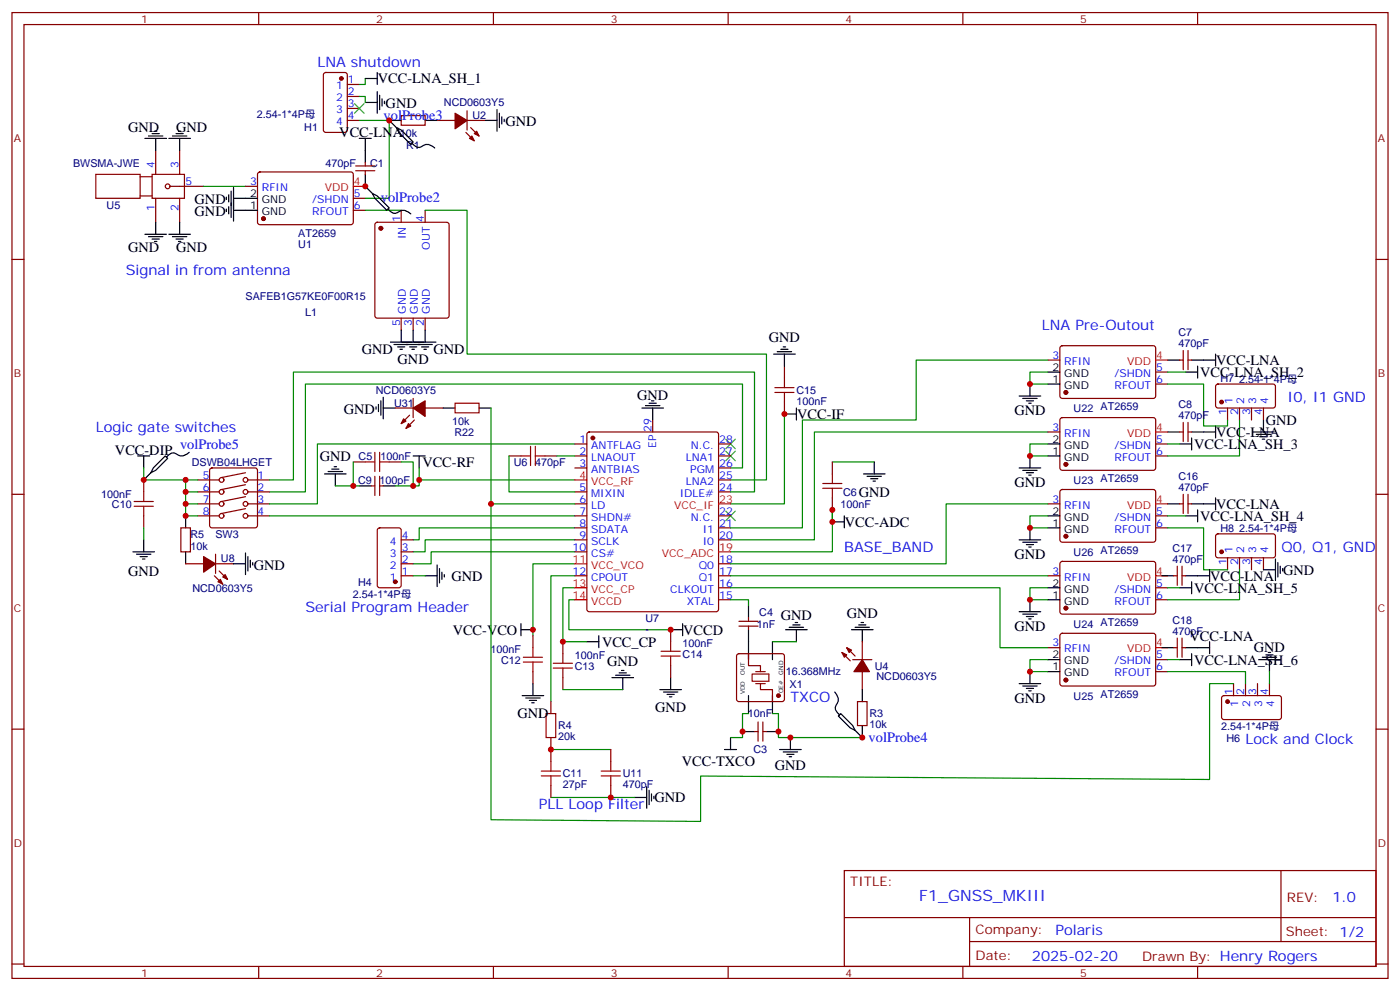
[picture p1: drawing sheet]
<svg xmlns="http://www.w3.org/2000/svg" width="412mm" height="292mm" viewBox="0 0 412 292" stroke-linecap="round" stroke-linejoin="round" font-family="sans-serif">
<g fill="none" stroke="#870000" stroke-width=".35">
<path d="M3.5 3.7h405.4v284.3h-405.4zM7.1 7.2h398.2v277.3h-398.2zM76.2 3.7v3.5M145.3 3.7v3.5M214.5 3.7v3.5M283.6 3.7v3.5M352.8 3.7v3.5M95.5 21.5l.5-.2h5.6l.7 .5v16.5l-.5 .6-5.8 .1-.7-.5-.1-16.5zM102.3 24.9h3.5M102.3 28.4h3.5M102.3 31.9h3.5M102.3 35.5h3.5"/>
<path d="M118.2 34h7v2.9h-7zM128.8 35.5h5.3M137.2 39l2.5 2.5M137.6 35.5h5.3M137.6 32.6v5.7M138.6 37.6l2.5 2.4M28.2 51.3h13.1v7.1h-13.1zM41.3 57.7h3.5M41.3 52h3.5M44.8 51.3h9.5v7.1h-9.5zM45.9 44.3v7M45.9 58.4v7"/>
<path d="M50.1 54.9h9.9M52.9 44.3v7M52.9 58.4v7M72.3 54.9h3.5M76.1 50.8l.5-.2 27 .1 .5 .6-.1 14.4-.6 .4h-27.1l-.5-.7v-14.1zM104.1 58.4h3.5M104.8 48.9h5.6M104.8 50.3h5.6M107.6 47.8v1.1M107.6 50.3v1M3.5 76.4h3.6M104.1 61.9h3.5"/>
<path d="M110.7 65.6l.4-.2h20.5l.5 .2 .2 .5v26.9l-.2 .5-.5 .2h-20.5l-.5-.3-.2-.4v-26.9zM118.2 61.9v3.5M125.2 61.9v3.5M405.3 76.4h3.6M118.2 93.7v3.5M121.7 93.7v3.5M125.2 93.7v3.5M121.7 117.3v5.6M134.1 118.7h7v2.8h-7zM231.1 107.8v3.5M231.1 118.4v3.5M308.7 106h3.5"/>
<path d="M312.4 102l.5-.2h27.1l.4 .7v14.4l-.7 .4-27.1-.1-.4-.6v-14.1zM340.4 109.5h3.6M340.4 113.1h3.6M347.5 106h1M348.5 103.2v5.6M350 106h1M350 103.2v5.6M358.3 113.3l.5-.2h16.5l.4 .7-.1 5.9-.6 .4h-16.5l-.4-.7v-5.6zM62 138l.4-.2h12.7l.5 .2 .2 .5v16.2l-.2 .5-.5 .2h-12.7l-.5-.2-.2-.5v-16.2zM72.3 139.2l-7 1.4M104.1 136h3.5M114.7 136h3.5"/>
<path d="M116.4 120.1h5.3M120.6 122.2l-2.4 2.5M122.1 123.6l-2.5 2.5M125.2 120.1h5.3M149.9 134.2h3.6M160.5 134.2h3.5M169.3 134.2h3.6M169.3 130.7h3.6M169.3 137.8h3.6M173.1 127.4l.5-.2h37.4l.5 .2 .2 .5v51.5l-.3 .5-.4 .2h-37.4l-.5-.2-.2-.5v-51.5zM192.3 123.6v3.6M211.7 134.2h3.5"/>
<path d="M211.7 130.7h3.5M211.7 137.8h3.5M245.2 136v3.5M308.7 127.2h3.5M312.4 123.1l.5-.2 27.1 .1 .4 .6v14.4l-.7 .5-27.1-.1-.4-.6v-14.2zM340.4 134.2h3.6M340.4 130.7h3.6M347.5 127.2h1M348.5 124.4v5.6M350 127.2h1M350 124.4v5.6M361.6 120.1v3.5"/>
<path d="M365.1 120.1v3.5M368.7 120.1v3.5M372.2 120.1v3.5M3.5 145.5h3.6M42.3 141.3v3.5M42.3 151.9v3.5M53.3 155.4h2.8v7.1h-2.8zM58.2 151.9h6.4M58.2 148.3h6.4M58.2 144.8h6.4M58.2 141.3h6.4M72.3 149.8l-7 1.4"/>
<path d="M72.3 146.2l-7 1.4M72.3 142.7l-7 1.4M73 151.9h6.4M73 148.3h6.4M73 144.8h6.4M73 141.3h6.4M109.4 143.1h1M110.4 140.2v5.7M111.4 155.6l.4-.2h5.7l.6 .4 .1 16.5-.5 .7h-5.9l-.6-.4-.1-16.5zM111.8 140.2v5.7M111.8 143.1h1.1M118.2 158.9h3.5"/>
<path d="M169.3 151.9h3.6M169.3 148.3h3.6M169.3 144.8h3.6M169.3 155.4h3.6M169.3 158.9h3.6M211.7 151.9h3.5M211.7 144.8h3.5M211.7 141.3h3.5M211.7 155.4h3.5M211.7 158.9h3.5M245.2 146.6v3.5M308.7 148.3h3.5"/>
<path d="M312.4 144.3l.5-.2 27.1 .1 .4 .6v14.4l-.7 .4h-27.1l-.4-.7v-14.1zM340.4 151.9h3.6M340.4 155.4h3.6M347.5 148.3h1M348.5 145.5v5.7M350 148.3h1M350 145.5v5.7M358.3 157.4l.5-.2h16.5l.4 .7-.1 5.9-.6 .4h-16.5l-.4-.7v-5.6zM405.3 145.5h3.6M54.7 166h5.3M63.1 169.5l2.5 2.5M63.5 166h5.3"/>
<path d="M63.5 163.2v5.6M64.6 168.1l2.4 2.5M118.2 162.5h3.5M118.2 169.5h3.5M118.2 166h3.5M169.3 162.5h3.6M169.3 169.5h3.6M211.7 169.5h3.5M211.7 176.6h3.5M211.7 173h3.5M211.7 166h3.5M308.7 169.5h3.5"/>
<path d="M312.4 165.5l.5-.2h27.1l.4 .7v14.4l-.7 .4-27.1-.1-.4-.6v-14.1zM340.4 176.6h3.6M340.4 173h3.6M345.7 169.5h1.1M346.8 166.7v5.6M348.2 169.5h1M348.2 166.7v5.6M361.6 164.2v3.5M365.1 164.2v3.5M368.7 164.2v3.5M372.2 164.2v3.5M157 187.1v3.6"/>
<path d="M157 197.7v3.6M165.8 188.9v3.5M165.8 199.5v3.5M197.6 185.4v3.5M197.6 196v3.5M217.2 192.6l.5-.2h12.7l.5 .2 .2 .5v12.7l-.3 .5-.4 .3h-12.7l-.5-.3-.2-.5v-12.7zM217.7 184.3h5.6M217.7 182.9h5.6M220.5 192.4v3.6h3.5v1.7M220.5 181.9v1M220.5 184.3v1.1M248 192.1l2.5 2.5"/>
<path d="M249.4 190.7l2.5 2.4M251.2 194.2h5.6M254 188.9v5.3M254 197.7v5.3M308.7 190.7h3.5M312.4 186.6l.5-.2 27.1 .1 .4 .6v14.4l-.7 .5-27.1-.1-.4-.6v-14.2zM340.4 194.2h3.6M340.4 197.7h3.6M345.7 190.7h1.1M346.8 187.9v5.6M348.2 190.7h1M348.2 187.9v5.6"/>
<path d="M3.5 214.7h3.6M162.3 206.6v3.5M162.3 217.1v7.1M222.2 215.4h1.1M223.3 212.5v5.7M224 201.3v1.7h3.5v3.6M224.7 212.5v5.7M224.7 215.4h1.1M252.6 206.6h2.8v7h-2.8zM360.1 205l.4-.2h16.5l.5 .7-.1 5.9-.6 .4h-16.5l-.5-.7v-5.6zM363.4 201.3v3.5M366.9 201.3v3.5"/>
<path d="M370.4 201.3v3.5M373.9 201.3v3.5M405.3 214.7h3.6M162.3 231.2v3.6M179.9 220.7v3.5M179.9 231.2v3.6M248.7 256.3h156.6v28.2h-156.6zM377.3 256.3v20.9M248.7 270.1h156.5M285.6 277.2h119.6M285.6 270.1v14.2M3.5 283.8h3.6"/>
<path d="M76.2 284.5v3.5M145.3 284.5v3.5M214.5 284.5v3.5M283.6 284.5v3.5M352.8 284.5v3.5M405.3 283.8h3.6"/>
<circle cx="49.4" cy="54.9" r=".71"/>
<circle cx="65.3" cy="148.3" r=".71"/>
<circle cx="65.3" cy="144.8" r=".71"/>
<circle cx="65.3" cy="141.3" r=".71"/>
<circle cx="65.3" cy="151.9" r=".71"/>
<circle cx="72.3" cy="141.3" r=".71"/>
<circle cx="72.3" cy="151.9" r=".71"/>
<circle cx="72.3" cy="148.3" r=".71"/>
<circle cx="72.3" cy="144.8" r=".71"/>
</g>
<g fill="none" stroke="#000" stroke-width=".35">
<path d="M44.8 39.3h2.1M45.5 38.6h.7M51.9 39.3h2.1M52.6 38.6h.7M107.6 30.2h3.5M107.6 23.1h3.5M111.1 21.3v3.6M111.1 27v6.3M111.8 28v4.3M112.5 29.1v2.1M113.2 29.8v.7M118.2 35.5h-3.5l2.1 2.1 .7 1.4 3.5 3.5 .7-.7-3.5-3.5-1.4-.7"/>
<path d="M125.2 35.5h3.6M142.9 35.5h3.5M146.4 32.3v6.3M147.1 33.3v4.3M147.8 34.4v2.1M148.5 35.1v.7M42.7 40.7h6.3M43.7 40h4.3M45.9 40.7v3.6M49.7 40.7h6.4M50.8 40h4.2M52.9 40.7v3.6"/>
<path d="M66.7 58v.7M67.4 57.3v2.1M68.1 56.3v7.7M68.8 58.4h7M68.8 55.2v9.9M105.8 40.7h3.6M107.6 51.3v3.6l2.1 2.1 .7 1.4 3.5 3.5 .8-.7-3.6-3.5-1.4-.7M107.6 40.7v7.1M121.4 42.2a2.18 2.18 0 0 0 2.6 1l.4-.2a2.59 2.59 0 0 1 3.7 .6M42.7 69h6.3M43.7 69.7h4.3M44.8 70.4h2.1"/>
<path d="M45.5 71.1h.7M45.9 65.4v3.6M49.7 69h6.4M50.8 69.7h4.2M51.9 70.4h2.1M52.6 71.1h.7M52.9 65.4v3.6M66.7 61.6v.7M67.4 60.9v2.1M68.8 61.9h7M114.3 61.6a2.18 2.18 0 0 0 2.7 1l.4-.2a2.59 2.59 0 0 1 3.6 .6M118.2 97.2v3.5"/>
<path d="M121.7 97.2v3.5M125.2 97.2v3.5M110.8 119.8v.7M111.5 119.1v2.1M112.2 118v4.2M112.9 116.9v6.4M115 100.7h13.4M116.1 101.4h11.3M117.1 102.1h2.1M117.8 102.8h.7M120.6 102.1h2.2M121.4 102.8h.7"/>
<path d="M124.2 102.1h2.1M124.9 102.8h.7M190.1 119.4h4.3M191.2 118.7h2.1M191.9 118h.7M227.9 104.2h6.3M229 103.5h4.2M230 102.8h2.1M230.7 102.1h.7M231.1 104.2v3.6M300.2 116.6h6.4M301.3 117.3h4.2"/>
<path d="M302.3 118h2.1M303 118.7h.7M303.4 113.1v3.5M308.7 113.1h3.5M308.7 109.5h3.5M344 106h3.5M349.2 109.5h3.6M351 106h7.1M352.8 107.8v3.5M358.1 104.2v3.6M40.6 134.2h3.5M42.3 134.2v3.6"/>
<path d="M44.4 139.2l1.5-.7 3.5-3.6-.7-.7-3.5 3.6-.8 1.4-2.1 2.1M55.7 133.2a3.1 3.1 0 0 1-4.4 .2 2.4 2.4 0 0 0-2.3 1.2M95.6 139.5h6.4M96.7 138.8h4.2M97.7 138.1h2.1M98.4 137.4h.7M98.8 139.5v3.6M112.9 120.1h3.5M121.7 134.2h3.5M123.5 134.2v3.6M130.5 120.1h3.6M141.1 120.1h3.5"/>
<path d="M189.1 120.1h6.3M192.3 120.1v3.5M231.1 121.9h3.5M234.6 120.1v3.5M254.4 139.5h6.3M257.5 136v3.5M300.2 137.8h6.4M301.3 138.5h4.2M302.3 139.2h2.1M303 139.9h.7M303.4 134.2v3.6M308.7 134.2h3.5"/>
<path d="M308.7 130.7h3.5M344 127.2h3.5M347.5 130.7h3.5M351 127.2h7.1M351 128.9v3.6M358.1 125.4v3.5M369 127.2h6.4M370.1 127.9h4.2M371.1 128.6h2.1M371.8 129.3h.7M372.2 123.6v3.6M42.3 158.9v3.6"/>
<path d="M54.7 151.9v3.5M105.8 143.1h3.6M112.9 143.1h3.5M245.2 153.6h3.5M248.7 151.9v3.5M255.4 140.2h4.2M256.5 140.9h2.1M257.2 141.6h.7M300.2 158.9h6.4M301.3 159.6h4.2M303.4 155.4v3.5M308.7 155.4h3.5"/>
<path d="M308.7 151.9h3.5M344 148.3h3.5M349.2 151.9h3.6M351 148.3h7.1M352.8 150.1v3.5M358.1 146.6v3.5M39.2 162.5h6.3M40.2 163.2h4.2M41.3 163.9h2.1M42 164.6h.7M54.7 162.5v3.5M68.8 166h3.5"/>
<path d="M72.3 162.8v6.4M73 163.9v4.2M73.7 164.9v2.1M74.4 165.6v.7M125.2 169.5h3.6M128.8 166.3v6.4M129.5 167.4v4.2M130.2 168.5v2.1M130.9 169.2v.7M220.5 178.3v3.6M302.3 160.3h2.1M303 161h.7"/>
<path d="M303.4 176.6v3.5M308.7 176.6h3.5M308.7 173h3.5M342.2 169.5h3.5M347.5 173h3.5M349.2 169.5h7.1M351 171.3v3.5M356.3 167.7v3.6M372.2 167.7h3.5M375.7 164.6v6.3M376.4 165.6v4.3M377.1 166.7v2.1"/>
<path d="M377.8 167.4v.7M153.5 185.4h3.5M153.5 183.6v3.5M172.9 188.9h3.5M176.4 187.1v3.6M180.3 199.5h6.3M181.3 198.8h4.3M182.4 198.1h2.1M183.1 197.4h.7M183.4 199.5v3.5M197.6 185.4h3.5M197.6 199.5v3.5"/>
<path d="M201.1 183.6v3.5M220.5 185.4v8.8M227.5 188.9v5.3M231.4 185.4h6.4M232.5 184.7h4.2M233.5 184h2.2M234.2 183.3h.7M234.6 185.4v3.5M250.8 185.4h6.4M251.9 184.7h4.2M252.9 184h2.2M253.6 183.3h.8"/>
<path d="M254 185.4v3.5M300.2 180.1h6.4M301.3 180.8h4.2M302.3 181.5h2.1M303 182.2h.7M303.4 197.7v3.6M308.7 197.7h3.5M308.7 194.2h3.5M342.2 190.7h3.5M347.5 194.2h3.5M349.2 190.7h7.1M351 192.4v3.6"/>
<path d="M356.3 188.9v3.5M370.8 194.2h6.3M371.8 193.5h4.3M372.9 192.8h2.1M373.6 192.1h.7M373.9 194.2v3.5M153.8 204.8h6.4M154.9 205.5h4.2M155.9 206.2h2.1M156.6 206.9h.7M157 201.3v3.5M194.4 203h6.3"/>
<path d="M195.4 203.7h4.3M196.5 204.4h2.1M197.2 205.1h.7M215.2 217.1v3.6M218.7 215.4h3.5M220.5 204.8v5.3M225.8 215.4h3.5M227.5 204.8v5.3M232.8 217.1v3.6M245.9 203.7a3.1 3.1 0 0 1 .2 4.4 2.4 2.4 0 0 0 1.2 2.3M254 213.6v3.5l-2.1-2.1-1.4-.7-3.6-3.5 .7-.7 3.6 3.5 .7 1.4M254 203v3.6"/>
<path d="M300.2 201.3h6.4M301.3 202h4.2M302.3 202.7h2.1M303 203.4h.7M187 234.8h3.5M190.5 231.6v6.3M191.2 232.7v4.2M191.9 233.7v2.1M192.6 234.4v.7M213.4 220.7h3.6M229.7 220.7h6.3M230.7 221.4h4.2"/>
<path d="M231.8 222.1h2.1M232.5 222.8h.7"/>
</g>
<g fill="none" stroke="#008700" stroke-width=".35">
<path d="M105.8 35.5h8.9v22.9h-7.1M105.8 28.4h1.8v1.8M107.6 23.1v1.8h-1.8M60 54.9h12.3M107.6 61.9h10.6M125.2 61.9h12.4v42.3h88.2v37.1h-10.6M308.7 106h-38.8v17.6h-33.5v31.8h-21.2M308.7 109.5h-5.3v3.6h5.3M344 113.1h10.5v12.3h7.1v-1.8M344 109.5h5.2M42.3 137.8v3.5h15.9M104.1 136v7.1h-5.3"/>
<path d="M118.2 136h3.5v7.1M123.5 137.8v3.5h45.8M144.6 120.1v28.2h24.7M149.9 134.2v10.6h19.4M164 134.2h5.3M169.3 130.7h-75.8v17.6h-14.1M215.2 137.8h3.5v-24.7h-128.7v31.7h-10.6M231.1 121.9v26.4h-15.9M245.2 136h12.3M308.7 127.2h-68.8v31.7h-24.7M308.7 130.7h-5.3v3.5h5.3M344 130.7h3.5"/>
<path d="M365.1 123.6v10.6h-21.1M42.3 155.4v3.5M54.7 141.3v3.5h3.5M54.7 144.8v3.5h3.5M54.7 148.3v3.6h3.5M79.4 141.3h7v-31.8h135.8v35.3h-7M79.4 151.9h89.9M104.1 143.1h1.7M123.5 141.3v1.8h-7.1M144.6 148.3v93l61.8 .5v-13.3l149.9 1v-28.2h7.1M169.3 158.9h-44.1v3.6h-3.5M169.3 155.4h-45.8v3.5h-1.8"/>
<path d="M245.2 153.6v-3.5v12.4h-30M308.7 148.3h-30v17.7h-63.5M308.7 151.9h-5.3v3.5h5.3M344 155.4h10.5v12.3h7.1M344 151.9h5.2M121.7 169.5h3.5M169.3 169.5h-7v37.1M169.3 162.5h-42.3v3.5h-5.3M169.3 166h-12.3v21.1M169.3 173h-3.5v15.9h7.1M169.3 176.6h-1.7v8.8h30M215.2 176.6h5.3v1.7"/>
<path d="M215.2 169.5h93.5M215.2 173h79.4v17.7h14.1M308.7 173h-5.3v3.6h5.3M344 173h3.5M365.1 167.7v8.9h-21.1M227.5 188.9h7.1M308.7 194.2h-5.3v3.5h5.3M344 197.7h22.9v3.6M344 194.2h3.5M373.9 197.7v3.6M165.8 203h17.6M220.5 210.1h-1.8v7h-3.5"/>
<path d="M227.5 210.1h1.8v7h24.7M162.3 220.7h17.6M162.3 234.8h24.7"/>
</g>
<g fill="#870000" stroke="#870000" stroke-width=".35">
<path d="M134.1 33.3l3.5 2.2-3.5 2.4z"/>
<path d="M138.3 40.7l.7-.7 .7 1.5z"/>
<path d="M140.4 38.6l.7 1.4-1.4-.7z"/>
<path d="M254 194.2l2.1 3.5h-4.6z"/>
<path d="M248 192.1l1.4 .7-.7 .7z"/>
<path d="M249.4 190.7l1.4 .7-.7 .7z"/>
<path d="M60 163.9l3.5 2.1-3.5 2.5z"/>
<path d="M64.9 170.6l.7 1.4-1.4-.7z"/>
<path d="M66.3 169.2l.7 1.4-1.4-.7z"/>
<path d="M121.7 120.1l3.5-2.1v4.6z"/>
<path d="M120.3 124.7l.7 .7-1.4 .7z"/>
<path d="M118.9 123.3l.7 .7-1.4 .7z"/>
<circle cx="77.6" cy="64.4" r=".53"/>
<circle cx="100.5" cy="23.1" r=".53"/>
<circle cx="112.2" cy="67.2" r=".53"/>
<circle cx="229.3" cy="204.8" r=".53"/>
<circle cx="174.6" cy="128.9" r=".53"/>
<circle cx="116.4" cy="171.3" r=".53"/>
<circle cx="314" cy="115.5" r=".53"/>
<circle cx="314" cy="136.7" r=".53"/>
<circle cx="314" cy="179" r=".53"/>
<circle cx="314" cy="200.2" r=".53"/>
<circle cx="314" cy="157.9" r=".53"/>
<circle cx="361.6" cy="206.6" r=".53"/>
<circle cx="359.8" cy="118.4" r=".53"/>
<circle cx="359.8" cy="162.5" r=".53"/>
</g>
<path d="M104.1 54.9h3.5M340.4 106h3.6M340.4 127.2h3.6M169.3 141.3h3.6M211.7 148.3h3.5M340.4 148.3h3.6M169.3 166h3.6M169.3 173h3.6M169.3 176.6h3.6M211.7 162.5h3.5M340.4 169.5h3.6M340.4 190.7h3.6" fill="none" stroke="#f00" stroke-width=".35"/>
<path d="M104.4 30.5l2.8 2.8M107.2 30.5l-2.8 2.8M213.8 132.8l2.8 2.8M213.8 129.3l2.8 2.8M216.6 132.8l-2.8 2.8M216.6 129.3l-2.8 2.8M213.8 150.5l2.8 2.8M216.6 150.5l-2.8 2.8" fill="none" stroke="#3c3" stroke-width=".35"/>
<path d="M221.5 198.4h5v2.2h-5zM222.6 197.7h2.8M222.6 201.3h2.8" fill="none" stroke="#871200" stroke-width=".35"/>
<g fill="none" stroke="#a10000" stroke-width=".35">
<path d="M228.2 115.5h5.7M228.2 114.1h5.7M231.1 111.3v2.8M231.1 115.5v2.9M107.6 136h2.8M110.4 133.2v5.6M111.8 136h2.9M111.8 133.2v5.6M153.5 134.2h2.8M156.3 131.4v5.7M157.7 131.4v5.7M157.7 134.2h2.8"/>
<path d="M245.2 139.5v2.8M39.5 147.6h5.7M39.5 149h5.7M42.3 144.8v2.8M42.3 149v2.9M242.4 143.8h5.6M242.4 142.3h5.6M245.2 143.8v2.8M154.2 193.5h5.6M154.2 194.9h5.6M157 190.7v2.8M157 194.9v2.8"/>
<path d="M163 195.3h5.6M163 196.7h5.6M165.8 192.4v2.9M165.8 196.7v2.8M194.7 191.7h5.7M194.7 193.1h5.7M197.6 188.9v2.8M197.6 193.1v2.9M160.9 210.1h2.8v7h-2.8zM159.5 228.4h5.6M159.5 227h5.6M162.3 224.2v2.8"/>
<path d="M162.3 228.4v2.8M177.1 228.4h5.6M177.1 227h5.6M179.9 224.2v2.8M179.9 228.4v2.8"/>
</g>
<g fill="#c00">
<circle cx="114.7" cy="35.5" r=".88"/>
<circle cx="107.6" cy="54.9" r=".88"/>
<circle cx="254" cy="217.1" r=".88"/>
<circle cx="179.9" cy="234.8" r=".88"/>
<circle cx="162.3" cy="220.7" r=".88"/>
<circle cx="245.2" cy="150.1" r=".88"/>
<circle cx="197.6" cy="185.4" r=".88"/>
<circle cx="165.8" cy="188.9" r=".88"/>
<circle cx="104.1" cy="143.1" r=".88"/>
<circle cx="123.5" cy="141.3" r=".88"/>
<circle cx="121.7" cy="143.1" r=".88"/>
<circle cx="54.7" cy="141.3" r=".88"/>
<circle cx="54.7" cy="144.8" r=".88"/>
<circle cx="54.7" cy="148.3" r=".88"/>
<circle cx="54.7" cy="151.9" r=".88"/>
<circle cx="42.3" cy="141.3" r=".88"/>
<circle cx="245.2" cy="153.6" r=".88"/>
<circle cx="231.1" cy="121.9" r=".88"/>
<circle cx="157" cy="185.4" r=".88"/>
<circle cx="303.4" cy="155.4" r=".88"/>
<circle cx="303.4" cy="176.6" r=".88"/>
<circle cx="303.4" cy="197.7" r=".88"/>
<circle cx="303.4" cy="134.2" r=".88"/>
<circle cx="303.4" cy="113.1" r=".88"/>
<circle cx="229.3" cy="215.4" r=".88"/>
<circle cx="218.7" cy="215.4" r=".88"/>
<circle cx="232.8" cy="217.1" r=".88"/>
<circle cx="144.6" cy="148.3" r=".88"/>
</g>
<text font-size="4.6" fill="#00f" x="270.8" y="265.3">F1_GNSS_MKIII</text>
<g font-size="4.2" fill="#00f">
<text x="93.5" y="19.6">LNA shutdown</text>
<text x="113" y="35.4">volProbe3</text>
<text x="112.2" y="59.4">volProbe2</text>
<text x="37" y="81">Signal in from antenna</text>
<text x="306.9" y="97.2">LNA Pre-Outout</text>
<text x="379.2" y="118.4">I0, I1 GND</text>
<text x="28.2" y="127.2">Logic gate switches</text>
<text x="53" y="132.1">volProbe5</text>
<text x="248.7" y="162.5">BASE_BAND</text>
<text x="377.5" y="162.5">Q0, Q1, GND</text>
<text x="90" y="180.1">Serial Program Header</text>
<text x="232.8" y="206.6">TXCO</text>
<text x="255.9" y="218.5">volProbe4</text>
<text x="366.9" y="218.9">Lock and Clock</text>
<text x="158.7" y="238.3">PLL Loop Filter</text>
<text x="392.5" y="265.6">1.0</text>
<text x="310.9" y="275.1">Polaris</text>
<text x="304" y="282.9">2025-02-20</text>
</g>
<g font-size="4.2">
<text x="111.3" y="24.5">VCC-LNA_SH_1</text>
<text x="113.6" y="31.9">GND</text>
<text x="37.7" y="39">GND</text>
<text x="51.9" y="39">GND</text>
<text x="100" y="40.4">VCC-LNA</text>
<text x="148.9" y="37.2">GND</text>
<text x="57.3" y="60.1">GND</text>
<text x="57.3" y="63.6">GND</text>
<text x="37.7" y="74.2">GND</text>
<text x="51.9" y="74.2">GND</text>
<text x="226.5" y="100.7">GND</text>
<text x="106.5" y="104.2">GND</text>
<text x="117.1" y="107.1">GND</text>
<text x="127.7" y="104.2">GND</text>
<text x="358.2" y="107.4">VCC-LNA</text>
<text x="353.5" y="111">VCC-LNA_SH_2</text>
<text x="187.7" y="117.7">GND</text>
<text x="101.3" y="121.9">GND</text>
<text x="234.8" y="123.3">VCC-IF</text>
<text x="298.8" y="122.2">GND</text>
<text x="372.9" y="125.1">GND</text>
<text x="358.2" y="128.6">VCC-LNA</text>
<text x="33.9" y="133.9">VCC-DIP</text>
<text x="94.2" y="135.7">GND</text>
<text x="124.4" y="137.4">VCC-RF</text>
<text x="351.7" y="132.1">VCC-LNA_SH_3</text>
<text x="298.8" y="143.4">GND</text>
<text x="252.9" y="146.3">GND</text>
<text x="358.2" y="149.8">VCC-LNA</text>
<text x="248.9" y="155.1">VCC-ADC</text>
<text x="353.5" y="153.3">VCC-LNA_SH_4</text>
<text x="74.8" y="167.7">GND</text>
<text x="298.8" y="164.6">GND</text>
<text x="37.8" y="169.5">GND</text>
<text x="133" y="170.9">GND</text>
<text x="356.5" y="170.9">VCC-LNA</text>
<text x="378" y="169.2">GND</text>
<text x="351.7" y="174.5">VCC-LNA_SH_5</text>
<text x="230" y="182.5">GND</text>
<text x="249.4" y="182.1">GND</text>
<text x="298.8" y="185.7">GND</text>
<text x="133.3" y="186.8">VCC-VCO</text>
<text x="177.3" y="190.4">VCC_CP</text>
<text x="201.3" y="186.8">VCCD</text>
<text x="350.4" y="188.6">VCC-LNA</text>
<text x="178.9" y="195.9">GND</text>
<text x="351.7" y="195.6">VCC-LNA_SH_6</text>
<text x="369.4" y="192.1">GND</text>
<text x="193" y="209.8">GND</text>
<text x="298.8" y="206.9">GND</text>
<text x="152.4" y="211.5">GND</text>
<text x="200.8" y="225.6">VCC-TXCO</text>
<text x="228.2" y="226.7">GND</text>
<text x="192.8" y="236.2">GND</text>
</g>
<g font-size="3.9" fill="#800">
<text x="250.5" y="260.9">TITLE:</text>
<text x="379.1" y="265.6">REV:</text>
<text x="287.4" y="275.1">Company:</text>
<text x="378.7" y="275.7">Sheet: 1/2</text>
<text x="287.4" y="282.8">Date:</text>
<text x="336.4" y="282.8">Drawn By: Henry Rogers</text>
</g>
<g font-size="3.2" fill="#800">
<text x="41.6" y="6.7">1</text>
<text x="110.8" y="6.7">2</text>
<text x="179.9" y="6.7">3</text>
<text x="249.1" y="6.7">4</text>
<text x="318.2" y="6.7">5</text>
<text x="4.1" y="41.8">A</text>
<text x="405.9" y="41.8">A</text>
<text x="4.1" y="110.9">B</text>
<text x="405.9" y="110.9">B</text>
<text x="4.1" y="180.1">C</text>
<text x="405.9" y="180.1">C</text>
<text x="4.1" y="249.2">D</text>
<text x="405.9" y="249.2">D</text>
<text x="41.6" y="287.5">1</text>
<text x="110.8" y="287.5">2</text>
<text x="179.9" y="287.5">3</text>
<text x="249.1" y="287.5">4</text>
<text x="318.2" y="287.5">5</text>
</g>
<g font-size="3.2" fill="#00f">
<text x="99" y="26.3">1</text>
<text x="99" y="29.8">2</text>
<text x="102.5" y="24.5">1</text>
<text x="102.5" y="28">2</text>
<text x="99" y="33.3">3</text>
<text x="102.5" y="31.6">3</text>
<text x="102.5" y="35.1">4</text>
<text x="99" y="36.9">4</text>
<text x="45.5" y="49.6" transform="rotate(-90 45.5 49.6)">4</text>
<text x="52.6" y="49.6" transform="rotate(-90 52.6 49.6)">3</text>
<text x="54.7" y="54.5">5</text>
<text x="73.7" y="54.5">3</text>
<text x="77.2" y="56.3">RFIN</text>
<text x="92" y="59.8">/SHDN</text>
<text x="104.2" y="58">5</text>
<text x="45.5" y="62.2" transform="rotate(-90 45.5 62.2)">1</text>
<text x="52.6" y="62.2" transform="rotate(-90 52.6 62.2)">2</text>
<text x="92" y="63.3">RFOUT</text>
<text x="104.2" y="61.6">6</text>
<text x="117.8" y="65.3" transform="rotate(-90 117.8 65.3)">1</text>
<text x="124.9" y="65.3" transform="rotate(-90 124.9 65.3)">4</text>
<text x="119.6" y="70.5" transform="rotate(-90 119.6 70.5)">IN</text>
<text x="126.6" y="73.5" transform="rotate(-90 126.6 73.5)">OUT</text>
<text x="117.8" y="95.9" transform="rotate(-90 117.8 95.9)">5</text>
<text x="119.6" y="92.4" transform="rotate(-90 119.6 92.4)">GND</text>
<text x="121.4" y="95.9" transform="rotate(-90 121.4 95.9)">3</text>
<text x="123.1" y="92.4" transform="rotate(-90 123.1 92.4)">GND</text>
<text x="124.9" y="95.9" transform="rotate(-90 124.9 95.9)">2</text>
<text x="126.6" y="92.4" transform="rotate(-90 126.6 92.4)">GND</text>
<text x="310" y="105.7">3</text>
<text x="313.5" y="107.4">RFIN</text>
<text x="328.3" y="110.9">/SHDN</text>
<text x="340.6" y="109.2">5</text>
<text x="340.6" y="112.7">6</text>
<text x="328.3" y="114.5">RFOUT</text>
<text x="363" y="118.8" transform="rotate(-90 363 118.8)">1</text>
<text x="366.5" y="118.8" transform="rotate(-90 366.5 118.8)">2</text>
<text x="370.1" y="118.8" transform="rotate(-90 370.1 118.8)">3</text>
<text x="373.6" y="118.8" transform="rotate(-90 373.6 118.8)">4</text>
<text x="361.2" y="122.3" transform="rotate(-90 361.2 122.3)">1</text>
<text x="364.8" y="122.3" transform="rotate(-90 364.8 122.3)">2</text>
<text x="368.3" y="122.3" transform="rotate(-90 368.3 122.3)">3</text>
<text x="371.8" y="122.3" transform="rotate(-90 371.8 122.3)">4</text>
<text x="170.7" y="130.4">1</text>
<text x="191.9" y="127.2" transform="rotate(-90 191.9 127.2)">29</text>
<text x="193.3" y="131.8" transform="rotate(-90 193.3 131.8)">EP</text>
<text x="211.8" y="130.4">28</text>
<text x="310" y="126.8">3</text>
<text x="313.5" y="128.6">RFIN</text>
<text x="340.6" y="130.4">5</text>
<text x="170.7" y="133.9">2</text>
<text x="170.7" y="137.4">3</text>
<text x="174.2" y="132.1">ANTFLAG</text>
<text x="174.2" y="135.6">LNAOUT</text>
<text x="202" y="135.6">LNA1</text>
<text x="203.5" y="132.1">N.C.</text>
<text x="211.8" y="137.4">26</text>
<text x="211.8" y="133.9">27</text>
<text x="328.3" y="132.1">/SHDN</text>
<text x="328.3" y="135.6">RFOUT</text>
<text x="340.6" y="133.9">6</text>
<text x="59.7" y="140.9">5</text>
<text x="75.8" y="140.9">1</text>
<text x="174.2" y="139.2">ANTBIAS</text>
<text x="202" y="142.7">LNA2</text>
<text x="203.3" y="139.2">PGM</text>
<text x="211.8" y="140.9">25</text>
<text x="59.7" y="144.5">6</text>
<text x="59.7" y="148">7</text>
<text x="75.8" y="144.5">2</text>
<text x="75.8" y="148">3</text>
<text x="170.7" y="144.5">5</text>
<text x="170.7" y="148">6</text>
<text x="174.2" y="146.2">MIXIN</text>
<text x="174.2" y="149.8">LD</text>
<text x="200.2" y="146.2">IDLE#</text>
<text x="211.8" y="144.5">24</text>
<text x="310" y="148">3</text>
<text x="313.5" y="149.8">RFIN</text>
<text x="59.7" y="151.5">8</text>
<text x="75.8" y="151.5">4</text>
<text x="170.7" y="151.5">7</text>
<text x="170.7" y="155">8</text>
<text x="174.2" y="153.3">SHDN#</text>
<text x="203.5" y="153.3">N.C.</text>
<text x="211.8" y="155">21</text>
<text x="211.8" y="151.5">22</text>
<text x="328.3" y="153.3">/SHDN</text>
<text x="340.6" y="151.5">5</text>
<text x="340.6" y="155">6</text>
<text x="114.9" y="160.3">4</text>
<text x="118.4" y="158.6">4</text>
<text x="170.7" y="158.6">9</text>
<text x="174.2" y="156.8">SDATA</text>
<text x="174.2" y="160.3">SCLK</text>
<text x="207" y="160.3">I0</text>
<text x="207" y="156.8">I1</text>
<text x="211.8" y="158.6">20</text>
<text x="328.3" y="156.8">RFOUT</text>
<text x="114.9" y="167.4">2</text>
<text x="114.9" y="163.9">3</text>
<text x="118.4" y="165.6">2</text>
<text x="118.4" y="162.1">3</text>
<text x="168.7" y="162.1">10</text>
<text x="174.2" y="163.9">CS#</text>
<text x="205.8" y="167.4">Q0</text>
<text x="211.8" y="165.6">18</text>
<text x="361.2" y="166.4" transform="rotate(-90 361.2 166.4)">1</text>
<text x="363" y="162.9" transform="rotate(-90 363 162.9)">1</text>
<text x="364.8" y="166.4" transform="rotate(-90 364.8 166.4)">2</text>
<text x="366.5" y="162.9" transform="rotate(-90 366.5 162.9)">2</text>
<text x="368.3" y="166.4" transform="rotate(-90 368.3 166.4)">3</text>
<text x="370.1" y="162.9" transform="rotate(-90 370.1 162.9)">3</text>
<text x="371.8" y="166.4" transform="rotate(-90 371.8 166.4)">4</text>
<text x="373.6" y="162.9" transform="rotate(-90 373.6 162.9)">4</text>
<text x="114.9" y="170.9">1</text>
<text x="118.4" y="169.2">1</text>
<text x="168.7" y="169.2">12</text>
<text x="174.2" y="170.9">CPOUT</text>
<text x="205.8" y="170.9">Q1</text>
<text x="211.8" y="172.7">16</text>
<text x="211.8" y="169.2">17</text>
<text x="310" y="169.2">3</text>
<text x="313.5" y="170.9">RFIN</text>
<text x="340.6" y="172.7">5</text>
<text x="197.4" y="174.4">CLKOUT</text>
<text x="202.3" y="178">XTAL</text>
<text x="211.8" y="176.2">15</text>
<text x="328.3" y="174.4">/SHDN</text>
<text x="328.3" y="178">RFOUT</text>
<text x="340.6" y="176.2">6</text>
<text x="310" y="190.3">3</text>
<text x="313.5" y="192.1">RFIN</text>
<text x="328.3" y="195.6">/SHDN</text>
<text x="340.6" y="193.9">5</text>
<text x="340.6" y="197.4">6</text>
<text x="328.3" y="199.1">RFOUT</text>
<text x="363" y="204.6" transform="rotate(-90 363 204.6)">1</text>
<text x="364.8" y="208.1" transform="rotate(-90 364.8 208.1)">1</text>
<text x="366.5" y="204.6" transform="rotate(-90 366.5 204.6)">2</text>
<text x="368.3" y="208.1" transform="rotate(-90 368.3 208.1)">2</text>
<text x="370.1" y="204.6" transform="rotate(-90 370.1 204.6)">3</text>
<text x="371.8" y="208.1" transform="rotate(-90 371.8 208.1)">3</text>
<text x="373.6" y="204.6" transform="rotate(-90 373.6 204.6)">4</text>
<text x="375.4" y="208.1" transform="rotate(-90 375.4 208.1)">4</text>
</g>
<g font-size="3.2" fill="#000080">
<text x="75.7" y="34.8">2.54-1*4P母</text>
<text x="130.8" y="31.3">NCD0603Y5</text>
<text x="139.2" y="35">U2</text>
<text x="89.6" y="38.6">H1</text>
<text x="117.8" y="40.3">10k</text>
<text x="119.6" y="43.8">R1</text>
<text x="21.5" y="49.2">BWSMA-JWE</text>
<text x="95.9" y="49.2">470pF</text>
<text x="109" y="49.2">C1</text>
<text x="31.4" y="61.6">U5</text>
<text x="87.9" y="69.7">AT2659</text>
<text x="87.9" y="72.9">U1</text>
<text x="72.3" y="88.4">SAFEB1G57KE0F00R15</text>
<text x="89.9" y="93">L1</text>
<text x="347.1" y="99">C7</text>
<text x="347.1" y="102.1">470pF</text>
<text x="359.5" y="112.4">H7</text>
<text x="365" y="112.6">2.54-1*4P母</text>
<text x="110.7" y="116">NCD0603Y5</text>
<text x="116.1" y="119.7">U31</text>
<text x="234.6" y="119.2">100nF</text>
<text x="234.6" y="115.9">C15</text>
<text x="133.2" y="125">10k</text>
<text x="316.2" y="121.3">U22 AT2659</text>
<text x="347.1" y="123.3">470pF</text>
<text x="347.1" y="120.1">C8</text>
<text x="133.9" y="128.5">R22</text>
<text x="56.5" y="137.2">DSWB04LHGET</text>
<text x="105.6" y="135.4">C5</text>
<text x="112.1" y="135.4">100nF</text>
<text x="151.4" y="137.1">U6</text>
<text x="157.6" y="137.1">470pF</text>
<text x="105.5" y="142.4">C9</text>
<text x="111.7" y="142.4">100pF</text>
<text x="316.2" y="142.4">U23 AT2659</text>
<text x="347.1" y="141.2">C16</text>
<text x="29.8" y="146.5">100nF</text>
<text x="33" y="149.7">C10</text>
<text x="247.6" y="149.5">100nF</text>
<text x="248.4" y="146">C6</text>
<text x="347.1" y="144.5">470pF</text>
<text x="56.1" y="161.8">10k</text>
<text x="56.1" y="158.3">R5</text>
<text x="63.5" y="158.3">SW3</text>
<text x="359.5" y="156.6">H8</text>
<text x="365" y="156.7">2.54-1*4P母</text>
<text x="65.1" y="165.5">U8</text>
<text x="316.2" y="163.6">U26 AT2659</text>
<text x="345.4" y="165.6">470pF</text>
<text x="345.4" y="162.4">C17</text>
<text x="105.5" y="172.4">H4</text>
<text x="56.7" y="174.4">NCD0603Y5</text>
<text x="103.9" y="176.1">2.54-1*4P母</text>
<text x="190.2" y="183.1">U7</text>
<text x="222.9" y="184.7">1nF</text>
<text x="223.7" y="181.2">C4</text>
<text x="316.2" y="184.8">U24 AT2659</text>
<text x="345.4" y="183.6">C18</text>
<text x="190.2" y="186.3">-</text>
<text x="201.1" y="190.6">100nF</text>
<text x="345.4" y="186.8">470pF</text>
<text x="144.5" y="192.3">100nF</text>
<text x="147.6" y="195.6">C12</text>
<text x="169.3" y="194.1">100nF</text>
<text x="169.3" y="197.3">C13</text>
<text x="201.1" y="193.8">C14</text>
<text x="257.7" y="197.1">U4</text>
<text x="231.5" y="198.8">16.368MHz</text>
<text x="232.6" y="202.4">X1</text>
<text x="258.2" y="200.3">NCD0603Y5</text>
<text x="316.2" y="205.9">U25 AT2659</text>
<text x="164.4" y="214.7">R4</text>
<text x="220.3" y="211.2">10nF</text>
<text x="256.1" y="214.4">10k</text>
<text x="256.1" y="211.2">R3</text>
<text x="359.7" y="214.8">2.54-1*4P母</text>
<text x="164.4" y="217.8">20k</text>
<text x="221.9" y="221.8">C3</text>
<text x="361.3" y="218.4">H6</text>
<text x="165.8" y="232">27pF</text>
<text x="165.8" y="228.9">C11</text>
<text x="183.4" y="232.1">470pF</text>
<text x="183.4" y="228.9">U11</text>
</g>
<g font-size="3.2">
<text x="73.7" y="58">2</text>
<text x="77.2" y="59.8">GND</text>
<text x="73.7" y="61.6">1</text>
<text x="77.2" y="63.3">GND</text>
<text x="310" y="112.7">1</text>
<text x="310" y="109.2">2</text>
<text x="313.5" y="110.9">GND</text>
<text x="313.5" y="114.5">GND</text>
<text x="310" y="130.4">2</text>
<text x="310" y="133.9">1</text>
<text x="313.5" y="135.6">GND</text>
<text x="313.5" y="132.1">GND</text>
<text x="310" y="155">1</text>
<text x="310" y="151.5">2</text>
<text x="313.5" y="153.3">GND</text>
<text x="313.5" y="156.8">GND</text>
<text x="310" y="172.7">2</text>
<text x="310" y="176.2">1</text>
<text x="313.5" y="178">GND</text>
<text x="313.5" y="174.4">GND</text>
<text x="310" y="197.4">1</text>
<text x="310" y="193.9">2</text>
<text x="313.5" y="195.6">GND</text>
<text x="313.5" y="199.1">GND</text>
</g>
<g font-size="3.2" fill="#f00">
<text x="95.7" y="56.3">VDD</text>
<text x="104.2" y="54.5">4</text>
<text x="332.1" y="107.4">VDD</text>
<text x="340.6" y="105.7">4</text>
<text x="332.1" y="128.6">VDD</text>
<text x="340.6" y="126.8">4</text>
<text x="170.7" y="140.9">4</text>
<text x="174.2" y="142.7">VCC_RF</text>
<text x="198.6" y="149.8">VCC_IF</text>
<text x="211.8" y="148">23</text>
<text x="332.1" y="149.8">VDD</text>
<text x="340.6" y="148">4</text>
<text x="168.7" y="165.6">11</text>
<text x="174.2" y="167.4">VCC_VCO</text>
<text x="194.9" y="163.9">VCC_ADC</text>
<text x="211.8" y="162.1">19</text>
<text x="168.7" y="172.7">13</text>
<text x="332.1" y="170.9">VDD</text>
<text x="340.6" y="169.2">4</text>
<text x="168.7" y="176.2">14</text>
<text x="174.2" y="174.4">VCC_CP</text>
<text x="174.2" y="178">VCCD</text>
<text x="340.6" y="190.3">4</text>
<text x="332.1" y="192.1">VDD</text>
</g>
<g font-size="1.8">
<text x="219.4" y="198.7" transform="rotate(-90 219.4 198.7)">OUT</text>
<text x="230.7" y="198.6" transform="rotate(-90 230.7 198.6)">GND</text>
<text x="219.4" y="204.4" transform="rotate(-90 219.4 204.4)">VDD</text>
<text x="230.7" y="204.1" transform="rotate(-90 230.7 204.1)">OE#</text>
</g>
</svg>
